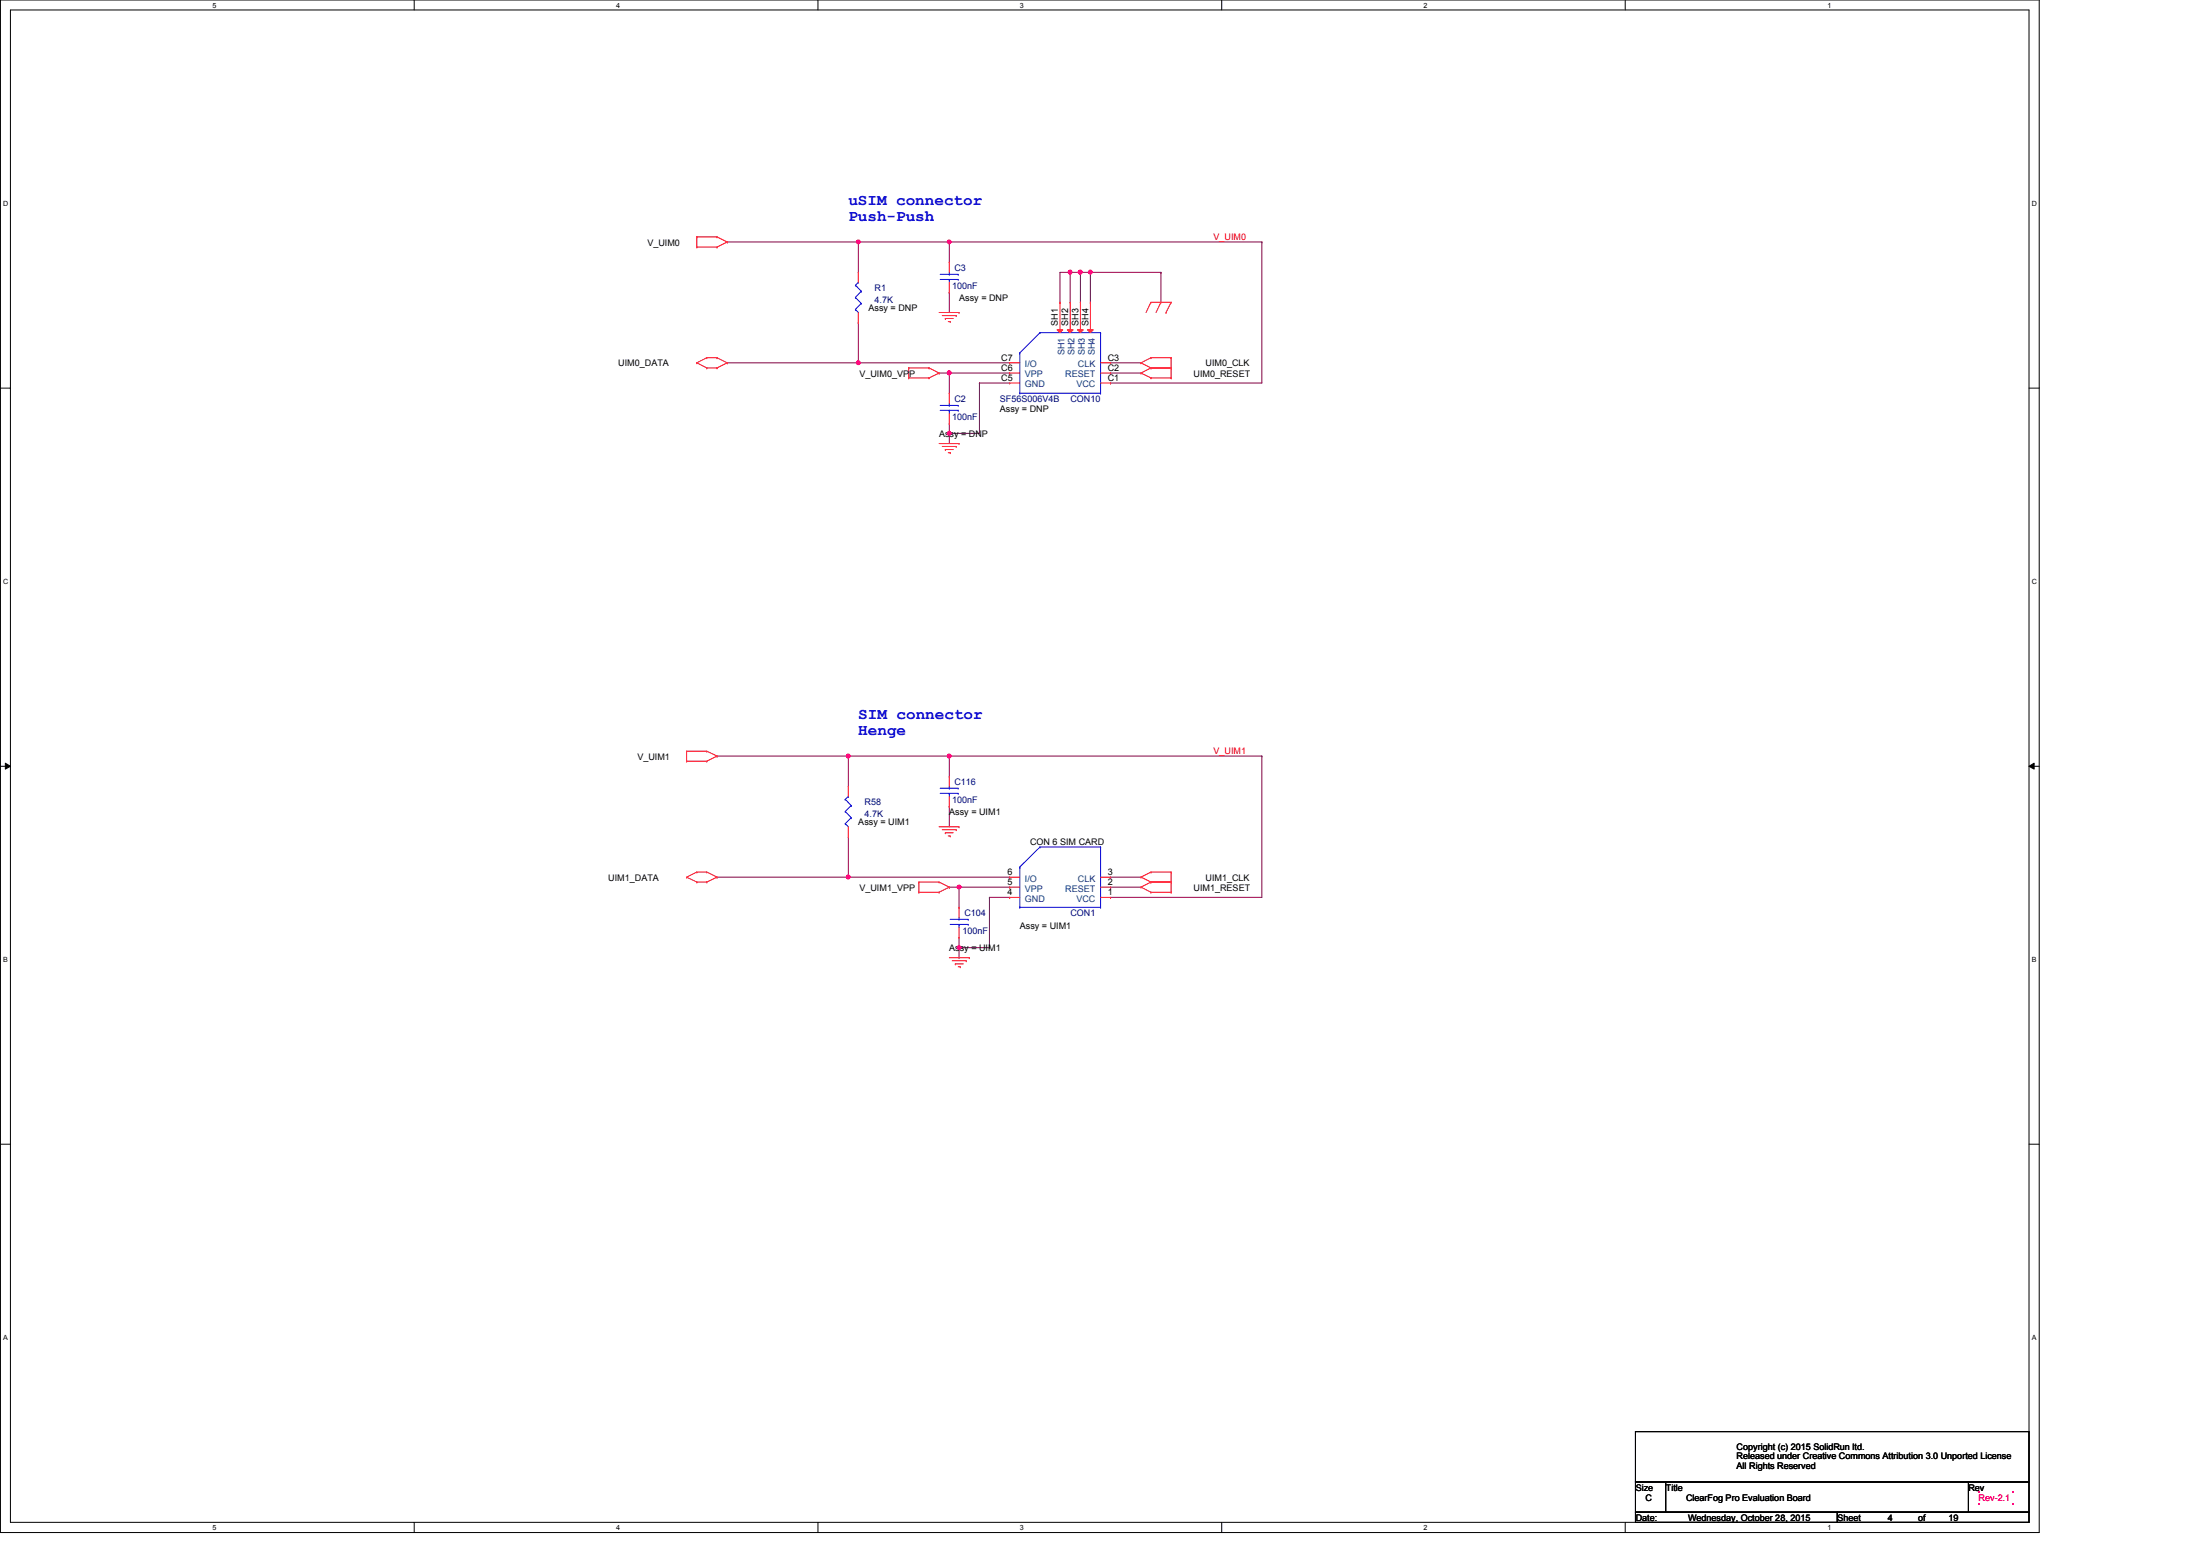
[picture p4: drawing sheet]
<svg xmlns="http://www.w3.org/2000/svg" width="420mm" height="297mm" viewBox="0 0 420 297" stroke-linecap="round" stroke-linejoin="round" font-family="sans-serif">
<path d="M.1 0h389v292.5h-389zM2 1.9h385.2v288.7h-385.2z" fill="none" stroke="#000" stroke-width=".19"/>
<g fill="#fff">
<path d="M40.6 .2h.7v1.5h-.7z"/>
<path d="M40.6 290.8h.7v1.5h-.7z"/>
</g>
<path d="M79 0v1.9M79 290.6v1.9" fill="none" stroke="#000" stroke-width=".19"/>
<g fill="#fff">
<path d="M117.6 .2h.8v1.5h-.8z"/>
<path d="M117.6 290.8h.8v1.5h-.8z"/>
</g>
<path d="M156.1 0v1.9M156.1 290.6v1.9" fill="none" stroke="#000" stroke-width=".19"/>
<g fill="#fff">
<path d="M194.6 .2h.8v1.5h-.8z"/>
<path d="M194.6 290.8h.8v1.5h-.8z"/>
</g>
<path d="M233.1 0v1.9M233.1 290.6v1.9" fill="none" stroke="#000" stroke-width=".19"/>
<g fill="#fff">
<path d="M271.7 .2h.7v1.5h-.7z"/>
<path d="M271.7 290.8h.7v1.5h-.7z"/>
</g>
<path d="M310.1 0v1.9M310.1 290.6v1.9" fill="none" stroke="#000" stroke-width=".19"/>
<g fill="#fff">
<path d="M348.7 .2h.8v1.5h-.8z"/>
<path d="M348.7 290.8h.8v1.5h-.8z"/>
<path d="M.6 38h1v1.5h-1z"/>
<path d="M387.7 38h1v1.5h-1z"/>
<path d="M.6 110.2h1v1.5h-1z"/>
<path d="M387.7 110.2h1v1.5h-1z"/>
</g>
<path d="M.1 74.1h1.9M387.2 74.1h1.9" fill="none" stroke="#000" stroke-width=".19"/>
<g fill="#fff">
<path d="M.6 182.3h.9v1.6h-.9z"/>
<path d="M387.7 182.3h.9v1.6h-.9z"/>
</g>
<path d="M.1 146.3h1.9M1 145.7l1 .6-1 .5zM387.2 146.3l1-.6v1.1zM387.2 146.3h1.9" fill="none" stroke="#000" stroke-width=".19"/>
<path d="M1 145.7l1 .6-1 .5zM387.2 146.3l1-.6v1.1z" fill="#000"/>
<g fill="#fff">
<path d="M.6 254.5h.9v1.5h-.9z"/>
<path d="M387.7 254.5h.9v1.5h-.9z"/>
</g>
<path d="M.1 218.4h1.9M387.2 218.4h1.9" fill="none" stroke="#000" stroke-width=".19"/>
<path d="M138.8 46.2h.1M138.8 46.2h25" fill="none" stroke="#800040" stroke-width=".19"/>
<circle cx="163.8" cy="46.2" r=".37" fill="#f0f"/>
<circle cx="163.8" cy="46.2" r=".37" fill="none" stroke="#f0f" stroke-width=".19"/>
<path d="M181.1 46.2h.1M181.1 46.2v3.8M181.1 46.2h59.7M240.8 46.2h.1M240.8 46.2v26.9" fill="none" stroke="#800040" stroke-width=".19"/>
<circle cx="181.1" cy="46.2" r=".37" fill="#f0f"/>
<circle cx="181.1" cy="46.2" r=".37" fill="none" stroke="#f0f" stroke-width=".19"/>
<path d="M181.1 55.8h.1M181.1 55.8v3.8M138.8 69.3h.1M138.8 69.3h25" fill="none" stroke="#800040" stroke-width=".19"/>
<circle cx="163.8" cy="69.2" r=".37" fill="#f0f"/>
<circle cx="163.8" cy="69.2" r=".37" fill="none" stroke="#f0f" stroke-width=".19"/>
<g fill="none" stroke="#800040" stroke-width=".19">
<path d="M163.8 46.2h.1M163.8 46.2v5.8M163.8 46.2h17.3M163.8 61.6h.1M163.8 69.3h.1M163.8 61.6v7.7M163.8 69.3h28.9M136.8 144.3h.1M136.8 144.3h25.1M181.1 144.3h.1M181.1 144.3h59.7M181.1 144.3v3.9"/>
<path d="M240.8 144.3h.1M240.8 144.3v27"/>
</g>
<circle cx="181.1" cy="144.3" r=".38" fill="#f0f"/>
<circle cx="181.1" cy="144.3" r=".38" fill="none" stroke="#f0f" stroke-width=".19"/>
<path d="M161.9 159.7v7.7M181.1 153.9h.1M181.1 153.9v3.9M136.8 167.4h.1M136.8 167.4h25.1M161.9 167.4h.1" fill="none" stroke="#800040" stroke-width=".19"/>
<circle cx="161.8" cy="167.4" r=".38" fill="#f0f"/>
<circle cx="161.8" cy="167.4" r=".38" fill="none" stroke="#f0f" stroke-width=".19"/>
<path d="M161.9 144.3h.1M161.9 144.3v5.8" fill="none" stroke="#800040" stroke-width=".19"/>
<circle cx="161.8" cy="144.3" r=".38" fill="#f0f"/>
<circle cx="161.8" cy="144.3" r=".38" fill="none" stroke="#f0f" stroke-width=".19"/>
<path d="M181.1 82.7h.1M181.1 80.9v1.8M181.1 82.7h5.8M161.9 144.3h.1M161.9 144.3h19.2" fill="none" stroke="#800040" stroke-width=".19"/>
<circle cx="181.1" cy="82.7" r=".37" fill="#f0f"/>
<circle cx="181.1" cy="82.7" r=".37" fill="none" stroke="#f0f" stroke-width=".19"/>
<path d="M181.1 71.2h.1M181.1 71.2v3.9M186.9 73.1h.1M186.9 73.1v9.6M186.9 73.1h5.8M181.1 82.7h.1M181.1 82.7v2" fill="none" stroke="#800040" stroke-width=".19"/>
<circle cx="181.1" cy="71.2" r=".38" fill="#f0f"/>
<circle cx="181.1" cy="71.2" r=".38" fill="none" stroke="#f0f" stroke-width=".19"/>
<path d="M179.2 71.2h.1M179.2 71.2h13.5M192.7 71.2h.1M211.9 69.3h.1M211.9 71.2h.1M211.9 73.1h.1M211.9 71.2h5.8M211.9 69.3h5.8M211.9 73.1h28.9M181.1 169.3h.1M181.1 169.3h1.9" fill="none" stroke="#800040" stroke-width=".19"/>
<circle cx="183" cy="169.3" r=".37" fill="#f0f"/>
<circle cx="183" cy="169.3" r=".37" fill="none" stroke="#f0f" stroke-width=".19"/>
<path d="M183 169.3h.1M183 169.3v3.9M183 178.9v3.9M183 169.3h9.7M188.8 171.3h.1M188.8 171.3v9.6M192.7 169.3h.1M183 180.9h.1M183 182.8h.1M183 180.9h5.8M188.8 180.9h.1" fill="none" stroke="#800040" stroke-width=".19"/>
<circle cx="183" cy="180.9" r=".37" fill="#f0f"/>
<circle cx="183" cy="180.9" r=".37" fill="none" stroke="#f0f" stroke-width=".19"/>
<g fill="none" stroke="#800040" stroke-width=".19">
<path d="M202.3 57.7h.1M204.2 52h.1M204.2 52h-1.9v5.7M204.2 52v5.7M221.5 52h.1M221.5 52v5.7M161.9 167.4h30.8M188.8 171.3h3.9M192.7 171.3h.1M192.7 167.4h.1M211.9 169.3h.1M211.9 167.4h.1"/>
<path d="M211.9 171.3h.1M211.9 171.3h28.9M211.9 169.3h5.8M211.9 167.4h5.8"/>
</g>
<circle cx="204.2" cy="51.9" r=".37" fill="#f0f"/>
<circle cx="204.2" cy="51.9" r=".37" fill="none" stroke="#f0f" stroke-width=".19"/>
<path d="M204.2 52h2M206.2 52h.1M206.2 52v5.7" fill="none" stroke="#800040" stroke-width=".19"/>
<circle cx="206.1" cy="51.9" r=".38" fill="#f0f"/>
<circle cx="206.1" cy="51.9" r=".38" fill="none" stroke="#f0f" stroke-width=".19"/>
<path d="M206.2 52h1.9M208.1 52h.1M208.1 52v5.7" fill="none" stroke="#800040" stroke-width=".19"/>
<circle cx="208" cy="51.9" r=".37" fill="#f0f"/>
<circle cx="208" cy="51.9" r=".37" fill="none" stroke="#f0f" stroke-width=".19"/>
<path d="M208.1 52h13.4M221.5 52h.1" fill="none" stroke="#800040" stroke-width=".19"/>
<g fill="none" stroke="#f00" stroke-width=".19">
<path d="M133 47.2h.1M133 45.2h.1M133 45.2h3.8M133 47.2h3.8M133 45.2v2M136.8 45.2h.1M136.8 47.2h.1M136.8 45.2l2 1M138.8 46.2h.1M138.8 46.2l-2 1M179.2 59.6h3.8M183 59.6h.1"/>
<path d="M219.6 57.7h.1M219.6 57.7l-.9 1.9M219.6 57.7h3.9M221.5 57.7h.1M221.5 57.7l-.9 1.9M222.5 59.6h.1M223.5 57.7h.1M223.5 57.7l-1 1.9M133 69.3h.1M133 69.3l1.9 .9M134.9 68.3h.1M134.9 70.2h.1"/>
<path d="M134.9 68.3h1.9M134.9 70.2h1.9M134.9 68.3l-1.9 1M136.8 68.3h.1M136.8 70.2h.1M136.8 68.3l2 1M138.8 69.3h.1M138.8 69.3l-2 .9M173.4 72.1h.1M173.4 70.2h.1M173.4 70.2h3.9M173.4 72.1h3.9"/>
<path d="M173.4 70.2v1.9M177.3 70.2h.1M177.3 72.1h.1M177.3 70.2l1.9 1M179.2 71.2h.1M179.2 71.2l-1.9 .9M179.8 60.2h2.7M180.4 60.8h.1M180.4 60.8h1.5M180.9 61.4h.4M181.3 61.4h.1M182.5 60.2h.1"/>
<path d="M217.7 69.3h.1M217.7 71.2h.1M217.7 69.3l1.9 .9M217.7 71.2l1.9 .9M219.6 68.3h.1M219.6 70.2h.1M219.6 72.1h.1M219.6 68.3h3.9M219.6 68.3l-1.9 1M219.6 70.2h3.9M219.6 70.2l-1.9 1M219.6 72.1h3.9"/>
<path d="M223.5 70.2h.1M223.5 68.3h.1M223.5 72.1h.1M223.5 68.3v3.8M179.2 84.7h3.8M179.8 85.2h2.7M180.4 85.8h.1M180.4 85.8h1.5M180.9 86.4h.4M181.3 86.4h.1M182.5 85.2h.1M183 84.7h.1"/>
<path d="M131 145.3h.1M131 143.4h.1M131 143.4h3.9M131 145.3h3.9M131 143.4v1.9M134.9 143.4h.1M134.9 145.3h.1M134.9 143.4l1.9 .9M136.8 144.3h.1M136.8 144.3l-1.9 1M179.2 157.8h3.8M179.8 158.4h2.7"/>
<path d="M180.4 159h.1M180.4 159h1.5M180.9 159.6h.4M181.3 159.6h.1M182.5 158.4h.1M183 157.8h.1M131 167.4h.1M131 167.4l2 1M133 166.5h.1M133 168.4h.1M133 166.5h1.9M133 168.4h1.9"/>
<path d="M133 166.5l-2 .9M134.9 166.5h.1M134.9 168.4h.1M134.9 166.5l1.9 .9M136.8 167.4h.1M136.8 167.4l-1.9 1M175.3 170.3h.1M175.3 168.4h.1M175.3 168.4h3.9M175.3 170.3h3.9M175.3 168.4v1.9M179.2 168.4h.1"/>
<path d="M179.2 170.3h.1M179.2 168.4l1.9 .9M181.1 169.3h.1M181.1 169.3l-1.9 1M217.7 167.4h.1M217.7 169.3h.1M217.7 167.4l1.9 1M217.7 169.3l1.9 1M219.6 166.5h.1M219.6 168.4h.1M219.6 170.3h.1M219.6 166.5h3.9"/>
<path d="M219.6 166.5l-1.9 .9M219.6 168.4h3.9M219.6 168.4l-1.9 .9M219.6 170.3h3.9M223.5 168.4h.1M223.5 166.5h.1M223.5 170.3h.1M223.5 166.5v3.8M181.1 182.8h3.9M181.7 183.4h2.7M182.3 184h.1M182.3 184h1.5"/>
<path d="M182.8 184.5h.4M183.2 184.5h.1M184.4 183.4h.1M185 182.8h.1"/>
</g>
<path d="M312.1 273.3h75.1v9.6h-75.1zM312.1 282.9h5.7v5.7h-5.7zM312.1 288.6h38.5v2h-38.5zM317.8 282.9h57.8v5.7h-57.8zM350.6 288.6h36.6v2h-36.6zM375.6 282.9h11.6v5.7h-11.6z" fill="none" stroke="#000" stroke-width=".19"/>
<g fill="#f0f">
<path d="M377.4 284.6h.3v.4h-.3z"/>
<path d="M384 284.6h.3v.4h-.3z"/>
<path d="M384 287h.3v.3h-.3z"/>
<path d="M377.4 287h.3v.3h-.3z"/>
</g>
<path d="M312.1 273.3h75.1v9.6h-75.1zM312.1 282.9h5.7v5.7h-5.7zM312.1 288.6h38.5v2h-38.5zM317.8 282.9h57.8v5.7h-57.8zM350.6 288.6h36.6v2h-36.6zM375.6 282.9h11.6v5.7h-11.6z" fill="none" stroke="#000" stroke-width=".19"/>
<g fill="#f0f">
<path d="M377.4 284.6h.3v.4h-.3z"/>
<path d="M384 284.6h.3v.4h-.3z"/>
<path d="M384 287h.3v.3h-.3z"/>
<path d="M377.4 287h.3v.3h-.3z"/>
</g>
<path d="M312.1 273.3h75.1v9.6h-75.1zM312.1 282.9h5.7v5.7h-5.7zM312.1 288.6h38.5v2h-38.5zM317.8 282.9h57.8v5.7h-57.8zM350.6 288.6h36.6v2h-36.6zM375.6 282.9h11.6v5.7h-11.6z" fill="none" stroke="#000" stroke-width=".19"/>
<g fill="#f0f">
<path d="M377.4 284.6h.3v.4h-.3z"/>
<path d="M384 284.6h.3v.4h-.3z"/>
<path d="M384 287h.3v.3h-.3z"/>
<path d="M377.4 287h.3v.3h-.3z"/>
</g>
<g fill="none" stroke="#00f" stroke-width=".19">
<path d="M179.4 53.3h3.4M179.4 52.4h3.4M181.1 52.4h.1M181.1 53.3h.1M181.1 52v.4M181.1 53.3v.6M182.8 53.3h.1M182.8 52.4h.1M194.6 67.4h.1M194.6 75.1h.1M194.6 67.4v7.7M194.6 75.1h15.4"/>
<path d="M198.5 63.5h.1M198.5 63.5h11.5M198.5 63.5l-3.9 3.9M210 63.5h.1M210 75.1h.1M210 63.5v11.6M161.3 157.2h.1M161.3 154.9h.1M161.3 152.6h.1M161.3 157.2l.6 .6M161.3 154.9l1.1 1.2M161.3 152.6l1.1 1.2"/>
<path d="M161.9 152h.1M161.9 152l-.6 .6M162.4 156.1h.1M162.4 153.8h.1M162.4 156.1l-1.1 1.1M162.4 153.8l-1.1 1.1"/>
</g>
<g fill="none" stroke="#f00" stroke-width=".19">
<path d="M181.1 50h.1M181.1 55.8h.1M181.1 50v2M181.1 53.9v1.9M192.7 73.1h.1M192.7 71.2h.1M192.7 69.3h.1M192.7 73.1h1.9M192.7 71.2h1.9M192.7 69.3h1.9M210 73.1h1.9M210 71.2h1.9"/>
<path d="M210 69.3h1.9M211.9 73.1h.1M211.9 71.2h.1M211.9 69.3h.1M161.9 159.7h.1M161.9 150.1h.1M161.9 150.1v1.9M161.9 157.8v1.9"/>
</g>
<path d="M201.7 62.9h1.1l-.5 .6z" fill="#f00"/>
<path d="M202.3 57.7h.1M202.3 57.7v5.8M201.7 62.9h1.1l-.5 .6z" fill="none" stroke="#f00" stroke-width=".19"/>
<path d="M203.7 62.9h1.1l-.6 .6z" fill="#f00"/>
<path d="M204.2 57.7h.1M204.2 57.7v5.8M203.7 62.9h1.1l-.6 .6z" fill="none" stroke="#f00" stroke-width=".19"/>
<path d="M205.6 62.9h1.1l-.5 .6z" fill="#f00"/>
<path d="M206.2 57.7h.1M206.2 57.7v5.8M205.6 62.9h1.1l-.5 .6z" fill="none" stroke="#f00" stroke-width=".19"/>
<path d="M207.5 62.9h1.1l-.5 .6z" fill="#f00"/>
<g fill="none" stroke="#f00" stroke-width=".19">
<path d="M163.8 52h.1M163.8 52v1.9M163.8 59.6v2M208.1 57.7h.1M208.1 57.7v5.8M163.8 61.6h.1M181.1 75.1h.1M181.1 75.1v1.9M181.1 78.9v2M207.5 62.9h1.1l-.5 .6zM181.1 80.9h.1M181.1 148.2h.1"/>
<path d="M181.1 153.9h.1M181.1 148.2v1.9M181.1 152v1.9M183 173.2h.1M183 178.9h.1M183 173.2v1.9M183 177v1.9M192.7 171.3h.1M192.7 169.3h.1M192.7 167.4h.1M192.7 171.3h1.9M192.7 169.3h1.9"/>
<path d="M192.7 167.4h1.9M210 171.3h1.9M210 169.3h1.9M210 167.4h1.9M211.9 171.3h.1M211.9 169.3h.1M211.9 167.4h.1"/>
</g>
<g fill="none" stroke="#00f" stroke-width=".19">
<path d="M163.2 59.1h.1M163.2 56.8h.1M163.2 54.4h.1M163.2 59.1l.6 .5M163.2 56.8l1.1 1.1M163.2 54.4l1.1 1.2M163.8 53.9h.1M163.8 53.9l-.6 .5M164.3 57.9h.1M164.3 55.6h.1M164.3 57.9l-1.1 1.2M164.3 55.6l-1.1 1.2"/>
<path d="M179.4 78.3h3.4M179.4 77.4h3.4M181.1 77.4h.1M181.1 78.3h.1M181.1 77v.4M181.1 78.3v.6M182.8 78.3h.1M182.8 77.4h.1M179.4 151.4h3.4M179.4 150.5h3.4M181.1 150.5h.1M181.1 151.4h.1"/>
<path d="M181.1 150.1v.4M181.1 151.4v.6M182.8 151.4h.1M182.8 150.5h.1M181.3 176.4h3.4M181.3 175.5h3.4M183 175.5h.1M183 176.4h.1M183 175.1v.4M183 176.4v.6M184.7 176.4h.1M184.7 175.5h.1"/>
<path d="M194.6 165.5h.1M194.6 173.2h.1M194.6 165.5v7.7M194.6 173.2h15.4M198.5 161.7h.1M198.5 161.7h11.5M198.5 161.7l-3.9 3.8M210 161.7h.1M210 173.2h.1M210 161.7v11.5"/>
</g>
<circle cx="163.8" cy="46.2" r=".37" fill="#f0f"/>
<circle cx="163.8" cy="46.2" r=".37" fill="none" stroke="#f0f" stroke-width=".19"/>
<circle cx="181.1" cy="46.2" r=".37" fill="#f0f"/>
<circle cx="181.1" cy="46.2" r=".37" fill="none" stroke="#f0f" stroke-width=".19"/>
<circle cx="163.8" cy="69.2" r=".37" fill="#f0f"/>
<circle cx="163.8" cy="69.2" r=".37" fill="none" stroke="#f0f" stroke-width=".19"/>
<circle cx="181.1" cy="144.3" r=".38" fill="#f0f"/>
<circle cx="181.1" cy="144.3" r=".38" fill="none" stroke="#f0f" stroke-width=".19"/>
<circle cx="161.8" cy="167.4" r=".38" fill="#f0f"/>
<circle cx="161.8" cy="167.4" r=".38" fill="none" stroke="#f0f" stroke-width=".19"/>
<circle cx="161.8" cy="144.3" r=".38" fill="#f0f"/>
<circle cx="161.8" cy="144.3" r=".38" fill="none" stroke="#f0f" stroke-width=".19"/>
<circle cx="181.1" cy="82.7" r=".37" fill="#f0f"/>
<circle cx="181.1" cy="82.7" r=".37" fill="none" stroke="#f0f" stroke-width=".19"/>
<circle cx="181.1" cy="71.2" r=".38" fill="#f0f"/>
<circle cx="181.1" cy="71.2" r=".38" fill="none" stroke="#f0f" stroke-width=".19"/>
<circle cx="183" cy="169.3" r=".37" fill="#f0f"/>
<circle cx="183" cy="169.3" r=".37" fill="none" stroke="#f0f" stroke-width=".19"/>
<circle cx="183" cy="180.9" r=".37" fill="#f0f"/>
<circle cx="183" cy="180.9" r=".37" fill="none" stroke="#f0f" stroke-width=".19"/>
<circle cx="204.2" cy="51.9" r=".37" fill="#f0f"/>
<circle cx="204.2" cy="51.9" r=".37" fill="none" stroke="#f0f" stroke-width=".19"/>
<circle cx="206.1" cy="51.9" r=".38" fill="#f0f"/>
<circle cx="206.1" cy="51.9" r=".38" fill="none" stroke="#f0f" stroke-width=".19"/>
<circle cx="208" cy="51.9" r=".37" fill="#f0f"/>
<circle cx="208" cy="51.9" r=".37" fill="none" stroke="#f0f" stroke-width=".19"/>
<g font-size="3" fill="#00f">
<text x="161.9" y="39.1">uSIM connector</text>
<text x="161.9" y="42.2">Push-Push</text>
<text x="163.8" y="137.2">SIM connector</text>
<text x="163.8" y="140.3">Henge</text>
</g>
<g font-size="1.7">
<text x="123.5" y="46.9">V_UIM0</text>
<text x="165.7" y="59.4">Assy = DNP</text>
<text x="183" y="57.4">Assy = DNP</text>
<text x="201.9" y="62.1" transform="rotate(-90 201.9 62.1)">SH1</text>
<text x="203.8" y="62.1" transform="rotate(-90 203.8 62.1)">SH2</text>
<text x="205.8" y="62.1" transform="rotate(-90 205.8 62.1)">SH3</text>
<text x="207.7" y="62.1" transform="rotate(-90 207.7 62.1)">SH4</text>
<text x="118" y="69.9">UIM0_DATA</text>
<text x="164" y="71.9">V_UIM0_VPP</text>
<text x="191.1" y="70.8">C6</text>
<text x="191.1" y="68.9">C7</text>
<text x="211.4" y="70.8">C2</text>
<text x="211.4" y="68.9">C3</text>
<text x="227.8" y="71.9">UIM0_RESET</text>
<text x="230" y="69.9">UIM0_CLK</text>
<text x="191.1" y="72.7">C5</text>
<text x="211.4" y="72.7">C1</text>
<text x="179.2" y="83.4">Assy = DNP</text>
<text x="190.8" y="78.6">Assy = DNP</text>
<text x="121.6" y="145">V_UIM1</text>
<text x="181.1" y="155.6">Assy = UIM1</text>
<text x="163.8" y="157.5">Assy = UIM1</text>
<text x="196.6" y="161.3">CON 6 SIM CARD</text>
<text x="192.3" y="167">6</text>
<text x="211.4" y="167">3</text>
<text x="116.1" y="168.1">UIM1_DATA</text>
<text x="164" y="170">V_UIM1_VPP</text>
<text x="192.3" y="170.9">4</text>
<text x="192.3" y="169">5</text>
<text x="211.4" y="170.9">1</text>
<text x="211.4" y="169">2</text>
<text x="227.8" y="170">UIM1_RESET</text>
<text x="230" y="168.1">UIM1_CLK</text>
<text x="194.6" y="177.3">Assy = UIM1</text>
<text x="181.1" y="181.6">Assy = UIM1</text>
<text x="331.4" y="276.8">Copyright (c) 2015 SolidRun ltd.</text>
<text x="331.4" y="278.6">Released under Creative Commons Attribution 3.0 Unported License</text>
<text x="331.4" y="280.3">All Rights Reserved</text>
<text x="312.1" y="284.5">Size</text>
<text x="314" y="286.4">C</text>
<text x="317.9" y="284.5">Title</text>
<text x="321.7" y="286.4">ClearFog Pro Evaluation Board</text>
<text x="375.6" y="284.5">Rev</text>
<text x="312.1" y="290.3">Date:</text>
<text x="322.1" y="290.3">Wednesday, October 28, 2015</text>
<text x="350.6" y="290.3">Sheet</text>
<text x="360.3" y="290.3">4</text>
<text x="366" y="290.3">of</text>
<text x="371.8" y="290.3">19</text>
</g>
<g font-size="1.7" fill="#f00">
<text x="231.6" y="45.8">V_UIM0</text>
<text x="231.6" y="143.9">V_UIM1</text>
</g>
<g font-size="1.7" fill="#000080">
<text x="182.1" y="51.6">C3</text>
<text x="166.9" y="55.5">R1</text>
<text x="166.9" y="57.8">4.7K</text>
<text x="181.7" y="55.1">100nF</text>
<text x="182.1" y="76.7">C2</text>
<text x="190.8" y="76.7">SF56S006V4B</text>
<text x="204.3" y="76.7">CON10</text>
<text x="181.7" y="80.1">100nF</text>
<text x="182.1" y="149.8">C116</text>
<text x="165" y="153.7">R58</text>
<text x="165" y="156">4.7K</text>
<text x="181.7" y="153.3">100nF</text>
<text x="183.6" y="178.3">100nF</text>
<text x="184" y="174.8">C104</text>
<text x="204.3" y="174.8">CON1</text>
</g>
<g font-size="1.7" fill="#004080">
<text x="195.6" y="70.1">I/O</text>
<text x="203.1" y="67.8" transform="rotate(-90 203.1 67.8)">SH1</text>
<text x="205.1" y="67.8" transform="rotate(-90 205.1 67.8)">SH2</text>
<text x="205.7" y="70.1">CLK</text>
<text x="207" y="67.8" transform="rotate(-90 207 67.8)">SH3</text>
<text x="208.9" y="67.8" transform="rotate(-90 208.9 67.8)">SH4</text>
<text x="195.6" y="74">GND</text>
<text x="195.6" y="72.1">VPP</text>
<text x="203.3" y="72.1">RESET</text>
<text x="205.4" y="74">VCC</text>
<text x="195.6" y="172.1">GND</text>
<text x="195.6" y="170.2">VPP</text>
<text x="195.6" y="168.3">I/O</text>
<text x="203.3" y="170.2">RESET</text>
<text x="205.4" y="172.1">VCC</text>
<text x="205.7" y="168.3">CLK</text>
</g>
<text font-size="1.7" fill="#f0f" x="377.6" y="286.4">Rev-2.1</text>
<g font-size="1.4">
<text x="40.6" y="1.4">5</text>
<text x="117.6" y="1.4">4</text>
<text x="194.6" y="1.4">3</text>
<text x="271.7" y="1.4">2</text>
<text x="348.7" y="1.4">1</text>
<text x=".6" y="39.2">D</text>
<text x="387.7" y="39.2">D</text>
<text x=".6" y="111.4">C</text>
<text x="387.7" y="111.4">C</text>
<text x=".6" y="183.6">B</text>
<text x="387.7" y="183.6">B</text>
<text x=".6" y="255.7">A</text>
<text x="387.7" y="255.7">A</text>
<text x="40.6" y="292">5</text>
<text x="117.6" y="292">4</text>
<text x="194.6" y="292">3</text>
<text x="271.7" y="292">2</text>
<text x="348.7" y="292">1</text>
</g>
</svg>
